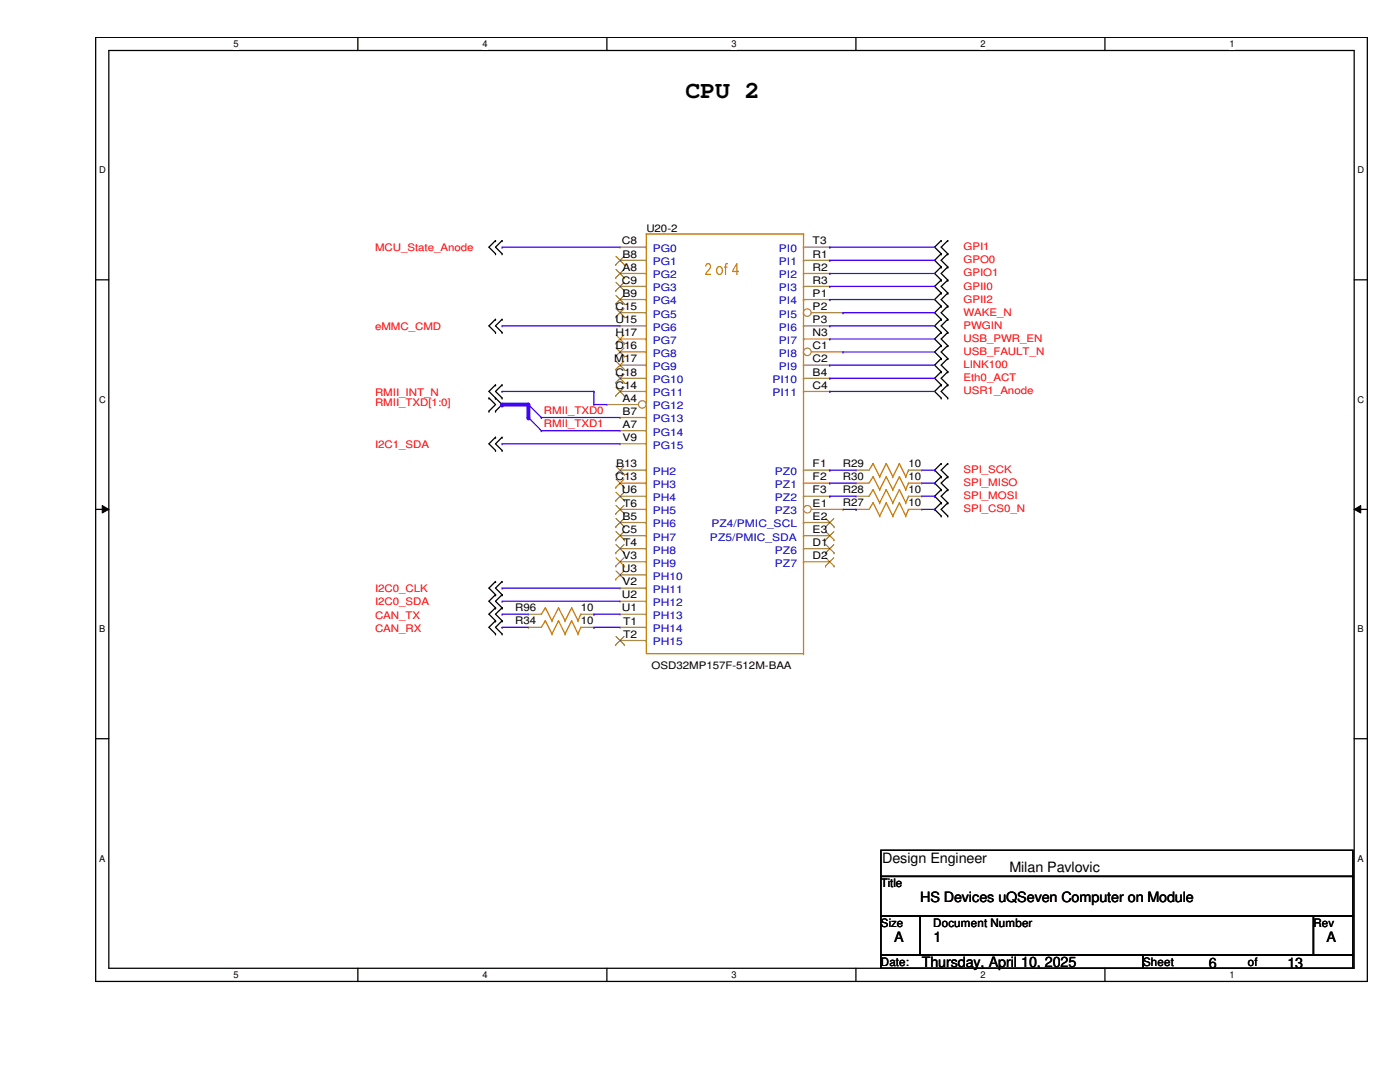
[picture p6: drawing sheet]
<svg xmlns="http://www.w3.org/2000/svg" width="279mm" height="216mm" viewBox="0 0 279 216" stroke-linecap="round" stroke-linejoin="round" font-family="sans-serif">
<path d="M19.1 7.5h253.8v188.3h-253.8zM21.7 10.1h248.6v183.1h-248.6z" fill="none" stroke="#000" stroke-width=".25"/>
<g fill="#fff">
<path d="M46.6 7.7h1v2.1h-1z"/>
<path d="M46.6 193.5h1v2.1h-1z"/>
</g>
<path d="M71.4 7.5v2.6M71.4 193.2v2.6" fill="none" stroke="#000" stroke-width=".25"/>
<g fill="#fff">
<path d="M96.3 7.7h1v2.1h-1z"/>
<path d="M96.3 193.5h1v2.1h-1z"/>
</g>
<path d="M121.1 7.5v2.6M121.1 193.2v2.6" fill="none" stroke="#000" stroke-width=".25"/>
<g fill="#fff">
<path d="M146 7.7h1v2.1h-1z"/>
<path d="M146 193.5h1v2.1h-1z"/>
</g>
<path d="M170.8 7.5v2.6M170.8 193.2v2.6" fill="none" stroke="#000" stroke-width=".25"/>
<g fill="#fff">
<path d="M195.7 7.7h1v2.1h-1z"/>
<path d="M195.7 193.5h1v2.1h-1z"/>
</g>
<path d="M220.5 7.5v2.6M220.5 193.2v2.6" fill="none" stroke="#000" stroke-width=".25"/>
<g fill="#fff">
<path d="M245.4 7.7h1v2.1h-1z"/>
<path d="M245.4 193.5h1v2.1h-1z"/>
<path d="M19.8 32.9h1.3v2.1h-1.3z"/>
<path d="M270.9 32.9h1.3v2.1h-1.3z"/>
<path d="M19.8 78.7h1.3v2.1h-1.3z"/>
<path d="M270.9 78.7h1.3v2.1h-1.3z"/>
</g>
<path d="M19.1 55.8h2.6M270.3 55.8h2.6" fill="none" stroke="#000" stroke-width=".25"/>
<g fill="#fff">
<path d="M19.8 124.5h1.2v2.1h-1.2z"/>
<path d="M270.9 124.5h1.3v2.1h-1.3z"/>
</g>
<path d="M19.1 101.6h2.6M270.3 101.6h2.6" fill="none" stroke="#000" stroke-width=".25"/>
<path d="M20.4 100.9l1.3 .7-1.3 .8zM270.3 101.6l1.3-.7v1.5z" fill="#000"/>
<path d="M20.4 100.9l1.3 .7-1.3 .8zM270.3 101.6l1.3-.7v1.5z" fill="none" stroke="#000" stroke-width=".2"/>
<g fill="#fff">
<path d="M19.8 170.3h1.2v2h-1.2z"/>
<path d="M270.9 170.3h1.3v2h-1.3z"/>
</g>
<g fill="none" stroke="#000" stroke-width=".25">
<path d="M98.9 48h.1M98.9 50.6h.1M98.9 48l-1.3 1.3 1.3 1.3M100.2 48h.1M100.2 50.6h.1M100.2 48l-1.3 1.3 1.3 1.3M187.8 48h.1M187.8 50.6h.1M187.8 53.3h.1M187.8 55.9h.1M187.8 58.5h.1M187.8 48l-1.3 1.3 1.3 1.3"/>
<path d="M187.8 50.6l-1.3 1.3 1.3 1.4M187.8 53.3l-1.3 1.3 1.3 1.3M187.8 55.9l-1.3 1.2 1.3 1.4M187.8 58.5l-1.3 1.3 1.3 1.3M189.1 50.6h.1M189.1 48h.1M189.1 53.3h.1M189.1 55.9h.1M189.1 58.5h.1M189.1 48l-1.3 1.3 1.3 1.3M189.1 50.6l-1.3 1.3 1.3 1.4M189.1 53.3l-1.3 1.3 1.3 1.3"/>
<path d="M189.1 55.9l-1.3 1.2 1.3 1.4M189.1 58.5l-1.3 1.3 1.3 1.3M97.6 79.4h.1M97.6 79.4l1.3 1.3-1.3 1.3M98.9 63.7h.1M98.9 66.3h.1M98.9 76.8h.1M98.9 79.4h.1M98.9 63.7l-1.3 1.3 1.3 1.3M98.9 76.8l-1.3 1.3 2.6 2.6-1.3 1.3M100.2 63.7h.1M100.2 66.3h.1"/>
<path d="M100.2 76.8h.1M100.2 79.4h.1M100.2 63.7l-1.3 1.3 1.3 1.3M100.2 76.8l-1.3 1.3 1.3 1.3M187.8 61.1h.1M187.8 63.7h.1M187.8 66.3h.1M187.8 69h.1M187.8 71.5h.1M187.8 74.2h.1M187.8 76.8h.1M187.8 79.4h.1"/>
<path d="M187.8 61.1l-1.3 1.3 1.3 1.3M187.8 63.7l-1.3 1.3 1.3 1.3M187.8 66.3l-1.3 1.3 1.3 1.4M187.8 69l-1.3 1.2 1.3 1.3M187.8 71.5l-1.3 1.4 1.3 1.3M187.8 74.2l-1.3 1.3 1.3 1.3M187.8 76.8l-1.3 1.3 1.3 1.3M189.1 61.1h.1M189.1 63.7h.1M189.1 66.3h.1M189.1 69h.1M189.1 71.5h.1"/>
<path d="M189.1 74.2h.1M189.1 76.8h.1M189.1 79.4h.1M189.1 61.1l-1.3 1.3 1.3 1.3M189.1 63.7l-1.3 1.3 1.3 1.3M189.1 66.3l-1.3 1.3 1.3 1.4M189.1 69l-1.3 1.2 1.3 1.3M189.1 71.5l-1.3 1.4 1.3 1.3M189.1 74.2l-1.3 1.3 1.3 1.3M189.1 76.8l-1.3 1.3 1.3 1.3M97.6 82h.1M98.9 82h.1"/>
<path d="M98.9 87.2h.1M98.9 89.9h.1M98.9 87.2l-1.3 1.4 1.3 1.3M100.2 87.2h.1M100.2 89.9h.1M100.2 87.2l-1.3 1.4 1.3 1.3M187.8 92.5h.1M187.8 95.1h.1M187.8 97.7h.1M187.8 92.5l-1.3 1.3 1.3 1.3M187.8 95.1l-1.3 1.3 1.3 1.3M187.8 97.7l-1.3 1.3 1.3 1.3"/>
<path d="M189.1 95.1h.1M189.1 92.5h.1M189.1 97.7h.1M189.1 92.5l-1.3 1.3 1.3 1.3M189.1 95.1l-1.3 1.3 1.3 1.3M189.1 97.7l-1.3 1.3 1.3 1.3M98.9 116h.1M98.9 118.7h.1M98.9 116l-1.3 1.3 1.3 1.4M98.9 118.7l-1.3 1.3 1.3 1.3M100.2 116h.1M100.2 118.7h.1"/>
<path d="M100.2 116l-1.3 1.3 1.3 1.4M100.2 118.7l-1.3 1.3 1.3 1.3M187.8 100.3h.1M187.8 103h.1M187.8 100.3l-1.3 1.3 1.3 1.4M189.1 100.3h.1M189.1 103h.1M189.1 100.3l-1.3 1.3 1.3 1.4M98.9 121.3h.1M98.9 123.9h.1M98.9 126.5h.1M98.9 121.3l-1.3 1.3 1.3 1.3"/>
<path d="M98.9 123.9l-1.3 1.3 1.3 1.3M100.2 121.3h.1M100.2 123.9h.1M100.2 126.5h.1M100.2 121.3l-1.3 1.3 1.3 1.3M100.2 123.9l-1.3 1.3 1.3 1.3M19.1 147.4h2.6M270.3 147.4h2.6M175.8 169.7h94.2v5.2h-94.2zM175.8 174.9h94.2v7.9h-94.2zM175.8 182.8h7.8v7.8h-7.8zM175.8 190.6h52.3v2.6h-52.3z"/>
<path d="M183.6 182.8h78.5v7.8h-78.5zM228.1 190.6h41.9v2.6h-41.9zM262.1 182.8h7.9v7.8h-7.9z"/>
</g>
<path d="M105.5 80.7h.1M105.5 83.3h.1M105.5 80.7l2.5 2.6M105.5 83.3l2.5 2.6" fill="none" stroke="#4200ff" stroke-width=".25"/>
<g fill="none" stroke="#cc8006" stroke-width=".25">
<path d="M129 46.7h.1M129 49.3h.1M129 51.9h.1M129 54.6h.1M129 57.1h.1M129 59.8h.1M129 46.7h31.4M129 46.7v83.7h31.4M160.4 46.7h.1M160.4 49.3h.1M160.4 51.9h.1M160.4 54.6h.1"/>
<path d="M160.4 57.1h.1M160.4 59.8h.1M160.4 46.7v83.7M129 75.5h.1M129 78.1h.1M129 62.4h.1M129 65h.1M129 67.6h.1M129 70.2h.1M129 72.9h.1M160.4 75.5h.1M160.4 78.1h.1"/>
<path d="M160.4 62.4h.1M160.4 65h.1M160.4 67.6h.1M160.4 70.2h.1M160.4 72.9h.1M129 80.7h.1M129 83.3h.1M129 85.9h.1M129 88.6h.1M129 93.8h.1M129 96.4h.1M129 99h.1"/>
<path d="M160.4 93.8h.1M160.4 96.4h.1M160.4 99h.1M174.2 95.1h.1M174.2 97.7h.1M174.2 95.1l1.4 2.6M174.2 95.1l-.8 1.3M174.2 97.7l1.4 2.6M174.2 97.7l-.8 1.3M175.6 97.7h.1M176.9 95.1h.1M176.9 97.7h.1"/>
<path d="M176.9 95.1l-1.3 2.6M176.9 95.1l1.3 2.6M176.9 97.7l-1.3 2.6M176.9 97.7l1.3 2.6M178.2 97.7h.1M179.5 95.1h.1M179.5 97.7h.1M179.5 95.1l-1.3 2.6M179.5 95.1l1.3 2.6M179.5 97.7l-1.3 2.6M179.5 97.7l1.3 2.6M180.8 97.7h.1"/>
<path d="M181.3 96.4h.1M181.3 99h.1M181.3 96.4l-.5 1.3M181.3 99l-.5 1.3M129 114.7h.1M129 117.3h.1M129 120h.1M129 101.6h.1M129 104.3h.1M129 106.9h.1M129 109.5h.1M129 112.1h.1"/>
<path d="M160.4 104.3h.1M160.4 101.6h.1M160.4 109.5h.1M160.4 112.1h.1M160.4 106.9h.1M174.2 100.3h.1M174.2 100.3l1.4 2.7M174.2 100.3l-.8 1.3M175.6 100.3h.1M175.6 103h.1M176.9 100.3h.1M176.9 100.3l-1.3 2.7"/>
<path d="M176.9 100.3l1.3 2.7M178.2 100.3h.1M178.2 103h.1M179.5 100.3h.1M179.5 100.3l-1.3 2.7M179.5 100.3l1.3 2.7M180.8 100.3h.1M180.8 103h.1M181.3 101.6h.1M181.3 101.6l-.5 1.4M108.8 121.3h.1M108.8 123.9h.1"/>
<path d="M108.8 121.3l1.4 2.6M108.8 121.3l-.8 1.3M108.8 123.9l1.4 2.6M108.8 123.9l-.8 1.3M110.2 123.9h.1M110.2 126.5h.1M111.5 121.3h.1M111.5 123.9h.1M111.5 121.3l-1.3 2.6M111.5 121.3l1.3 2.6M111.5 123.9l-1.3 2.6M111.5 123.9l1.3 2.6"/>
<path d="M112.8 123.9h.1M112.8 126.5h.1M114.1 121.3h.1M114.1 123.9h.1M114.1 121.3l-1.3 2.6M114.1 121.3l1.3 2.6M114.1 123.9l-1.3 2.6M114.1 123.9l1.3 2.6M115.4 123.9h.1M115.4 126.5h.1M115.9 122.6h.1M115.9 125.2h.1"/>
<path d="M115.9 122.6l-.5 1.3M115.9 125.2l-.5 1.3M129 122.6h.1M129 125.2h.1M129 127.8h.1M160.4 130.4h.1"/>
</g>
<g fill="none" stroke="#a84" stroke-width=".25">
<path d="M123.7 49.3h.1M123.7 51.9h.1M123.7 49.3h5.3M123.7 51.9h5.3M123.7 75.5h.1M123.7 78.1h.1M123.7 75.5h5.3M123.7 78.1h5.3M170.9 96.4h.1M170.9 99h.1M170.9 96.4h2.5M170.9 99h2.5"/>
<path d="M181.3 96.4h2.6M181.3 99h2.6M183.9 96.4h.1M183.9 99h.1M170.9 101.6h.1M170.9 101.6h2.5M181.3 101.6h2.6M183.9 101.6h.1M105.5 122.6h.1M105.5 125.2h.1M105.5 122.6h2.5M105.5 125.2h2.5"/>
<path d="M115.9 122.6h2.6M115.9 125.2h2.6M118.5 122.6h.1M118.5 125.2h.1"/>
</g>
<path d="M122.9 52.8h.1M122.9 51.1l1.7 1.7M124.5 51.1l-1.6 1.7M124.6 52.8h.1M122.9 76.3h.1M122.9 79h.1M122.9 74.7l1.7 1.6M122.9 77.3l1.7 1.7M124.5 74.7l-1.6 1.6M124.5 77.3l-1.6 1.7M124.6 76.3h.1M124.6 79h.1" fill="none" stroke="#804000" stroke-width=".2"/>
<circle cx="128.2" cy="80.7" r=".75" fill="#fff"/>
<g fill="none" stroke="#a84" stroke-width=".25">
<path d="M123.7 54.6h.1M123.7 57.1h.1M123.7 59.8h.1M123.7 54.6h5.3M123.7 57.1h5.3M123.7 59.8h5.3M160.4 54.6h5.2M160.4 57.1h5.2M160.4 59.8h5.2M160.4 49.3h5.2M160.4 51.9h5.2M165.6 49.3h.1"/>
<path d="M165.6 51.9h.1M165.6 54.6h.1M165.6 57.1h.1M165.6 59.8h.1M123.7 62.4h.1M123.7 65h.1M123.7 67.6h.1M123.7 70.2h.1M123.7 72.9h.1M123.7 62.4h5.3M123.7 65h5.3M123.7 67.6h5.3"/>
<path d="M123.7 70.2h5.3M123.7 72.9h5.3M160.4 75.5h5.2M160.4 78.1h5.2M165.6 75.5h.1M165.6 78.1h.1M121.1 80.7h.1M121.1 80.7h6.3M123.7 83.3h.1M123.7 85.9h.1M123.7 88.6h.1M123.7 93.8h.1"/>
<path d="M123.7 96.4h.1M123.7 99h.1M123.7 83.3h5.3M123.7 85.9h5.3M123.7 88.6h5.3M123.7 93.8h5.3M123.7 96.4h5.3M123.7 99h5.3M123.7 114.7h.1M123.7 117.3h.1M123.7 120h.1M123.7 101.6h.1"/>
<path d="M123.7 104.3h.1M123.7 106.9h.1M123.7 109.5h.1M123.7 112.1h.1M123.7 114.7h5.3M123.7 117.3h5.3M123.7 120h5.3M123.7 104.3h5.3M123.7 101.6h5.3M123.7 106.9h5.3M123.7 109.5h5.3M123.7 112.1h5.3"/>
<path d="M160.4 104.3h5.2M165.6 104.3h.1M123.7 122.6h.1M123.7 125.2h.1M123.7 127.8h.1M123.7 122.6h5.3M123.7 125.2h5.3M123.7 127.8h5.3"/>
<circle cx="128.2" cy="80.7" r=".75"/>
</g>
<g fill="none" stroke="#804000" stroke-width=".2">
<path d="M122.9 55.4h.1M122.9 58h.1M122.9 53.8l1.7 1.6M122.9 56.3l1.7 1.7M122.9 59l1.7 1.6M124.5 53.8l-1.6 1.6M124.5 56.3l-1.6 1.7M124.5 59l-1.6 1.6M124.6 55.4h.1M124.6 58h.1M122.9 60.6h.1M122.9 63.2h.1"/>
<path d="M122.9 68.5h.1M122.9 71.1h.1M122.9 73.7h.1M122.9 61.6l1.7 1.6M122.9 66.8l1.7 1.7M122.9 69.4l1.7 1.7M122.9 72.1l1.7 1.6M124.5 61.6l-1.6 1.6M124.5 66.8l-1.6 1.7M124.5 69.4l-1.6 1.7M124.5 72.1l-1.6 1.6M124.6 60.6h.1"/>
<path d="M124.6 63.2h.1M124.6 68.5h.1M124.6 71.1h.1M124.6 73.7h.1M122.9 94.7h.1M122.9 97.2h.1M122.9 99.9h.1M122.9 93l1.7 1.7M122.9 95.6l1.7 1.6M122.9 98.2l1.7 1.7M124.5 93l-1.6 1.7M124.5 95.6l-1.6 1.6"/>
<path d="M124.5 98.2l-1.6 1.7M124.6 94.7h.1M124.6 97.2h.1M124.6 99.9h.1M122.9 115.6h.1M122.9 102.5h.1M122.9 105.1h.1M122.9 107.7h.1M122.9 110.3h.1M122.9 112.9h.1M122.9 113.9l1.7 1.7M122.9 100.8l1.7 1.7"/>
<path d="M122.9 103.5l1.7 1.6M122.9 106.1l1.7 1.6M122.9 108.7l1.7 1.6M122.9 111.3l1.7 1.6M124.5 113.9l-1.6 1.7M124.5 100.8l-1.6 1.7M124.5 103.5l-1.6 1.6M124.5 106.1l-1.6 1.6M124.5 108.7l-1.6 1.6M124.5 111.3l-1.6 1.6M124.6 115.6h.1M124.6 102.5h.1"/>
<path d="M124.6 105.1h.1M124.6 107.7h.1M124.6 110.3h.1M124.6 112.9h.1M164.8 105.1h.1M164.8 103.5l1.7 1.6M166.4 103.5l-1.6 1.6M166.5 105.1h.1M122.9 128.7h.1M122.9 127l1.7 1.7M124.5 127l-1.6 1.7M124.6 128.7h.1"/>
</g>
<circle cx="161.1" cy="62.4" r=".75" fill="#fff"/>
<g fill="none" stroke="#a84" stroke-width=".25">
<path d="M160.4 65h5.2M160.4 67.6h5.2M161.9 62.4h6.3M165.6 65h.1M165.6 67.6h.1M168.2 62.4h.1"/>
<circle cx="161.1" cy="62.4" r=".75"/>
</g>
<circle cx="161.1" cy="70.2" r=".75" fill="#fff"/>
<g fill="none" stroke="#a84" stroke-width=".25">
<path d="M160.4 72.9h5.2M161.9 70.2h6.3M165.6 72.9h.1M168.2 70.2h.1M160.4 93.8h5.2M160.4 96.4h5.2M160.4 99h5.2M165.6 93.8h.1M165.6 96.4h.1M165.6 99h.1"/>
<circle cx="161.1" cy="70.2" r=".75"/>
</g>
<circle cx="161.1" cy="101.6" r=".75" fill="#fff"/>
<g fill="none" stroke="#a84" stroke-width=".25">
<path d="M170.9 93.8h.1M170.9 93.8h2.5M181.3 93.8h2.6M183.9 93.8h.1M160.4 109.5h5.2M160.4 112.1h5.2M160.4 106.9h5.2M161.9 101.6h6.3M165.6 109.5h.1M165.6 112.1h.1M165.6 106.9h.1M168.2 101.6h.1"/>
<circle cx="161.1" cy="101.6" r=".75"/>
</g>
<path d="M164.8 110.3h.1M164.8 112.9h.1M164.8 107.7h.1M164.8 108.7l1.7 1.6M164.8 111.3l1.7 1.6M164.8 106.1l1.7 1.6M166.4 108.7l-1.6 1.6M166.4 111.3l-1.6 1.6M166.4 106.1l-1.6 1.6M166.5 110.3h.1M166.5 112.9h.1M166.5 107.7h.1" fill="none" stroke="#804000" stroke-width=".2"/>
<g fill="none" stroke="#cc8006" stroke-width=".25">
<path d="M174.2 92.5h.1M174.2 92.5l1.4 2.6M174.2 92.5l-.8 1.3M175.6 95.1h.1M176.9 92.5h.1M176.9 92.5l-1.3 2.6M176.9 92.5l1.3 2.6M178.2 95.1h.1M179.5 92.5h.1M179.5 92.5l-1.3 2.6M179.5 92.5l1.3 2.6M180.8 95.1h.1"/>
<path d="M181.3 93.8h.1M181.3 93.8l-.5 1.3"/>
</g>
<g fill="none" stroke="#4200ff" stroke-width=".25">
<path d="M100.2 49.3h.1M100.2 49.3h23.5M165.6 49.3h.1M165.6 51.9h.1M165.6 54.6h.1M165.6 57.1h.1M165.6 59.8h.1M165.6 49.3h20.9M165.6 51.9h20.9M165.6 54.6h20.9M165.6 57.1h20.9M165.6 59.8h20.9"/>
<path d="M100.2 65h.1M100.2 78.1h.1M100.2 65h23.5M100.2 78.1h18.3M118.5 78.1h.1M118.5 78.1v2.6M165.6 65h.1M165.6 67.6h.1M165.6 72.9h.1M165.6 75.5h.1M165.6 78.1h.1M165.6 65h20.9"/>
<path d="M165.6 67.6h20.9M165.6 72.9h20.9M165.6 75.5h20.9M165.6 78.1h20.9M168.2 62.4h.1M168.2 70.2h.1M168.2 62.4h18.3M168.2 70.2h18.3"/>
</g>
<path d="M100.2 80.7h5.3" fill="none" stroke="#00f" stroke-width=".76"/>
<circle cx="100.2" cy="80.7" r=".38" fill="#00f"/>
<path d="M105.5 80.7v2.6" fill="none" stroke="#00f" stroke-width=".76"/>
<circle cx="105.5" cy="83.3" r=".38" fill="#00f"/>
<g fill="none" stroke="#4200ff" stroke-width=".25">
<path d="M100.2 88.6h.1M100.2 88.6h23.5M108 83.3h.1M108 85.9h.1M108 83.3h15.7M108 85.9h15.7M118.5 80.7h.1M118.5 80.7h2.6M165.6 93.8h.1M165.6 96.4h.1M165.6 99h.1M165.6 93.8h5.3"/>
<path d="M165.6 96.4h5.3M165.6 99h5.3M183.9 93.8h2.6M183.9 96.4h2.6M183.9 99h2.6M186.5 99h.1M186.5 96.4h.1M186.5 93.8h.1M100.2 117.3h.1M100.2 120h.1M100.2 117.3h23.5M100.2 120h23.5"/>
<path d="M168.2 101.6h2.7M170.9 101.6h.1M183.9 101.6h2.6M186.5 101.6h.1M100.2 122.6h.1M100.2 125.2h.1M100.2 122.6h5.3M100.2 125.2h5.3M118.5 122.6h.1M118.5 125.2h.1M118.5 122.6h5.2M118.5 125.2h5.2"/>
</g>
<text font-size="5" x="136.8" y="19.5">CPU 2</text>
<text font-size="3.4" fill="#cc8006" x="140.5" y="54.9">2 of 4</text>
<g font-size="2.8">
<text x="176.1" y="172.2">Design Engineer</text>
<text x="201.5" y="174">Milan Pavlovic</text>
<text x="183.6" y="180">HS Devices uQSeven Computer on Module</text>
<text x="178.4" y="187.9">A</text>
<text x="186.3" y="187.9">1</text>
<text x="264.8" y="187.9">A</text>
<text x="183.9" y="192.9">Thursday, April 10, 2025</text>
<text x="241.2" y="193.1">6</text>
<text x="256.9" y="193.1">13</text>
</g>
<g font-size="2.3">
<text x="175.8" y="177">Title</text>
<text x="175.8" y="184.9">Size</text>
<text x="186.3" y="184.9">Document Number</text>
<text x="262.1" y="184.9">Rev</text>
<text x="175.8" y="192.7">Date:</text>
<text x="228.1" y="192.7">Sheet</text>
<text x="249" y="192.7">of</text>
</g>
<g font-size="2.1">
<text x="129" y="46.3">U20-2</text>
<text x="124.1" y="48.8">C8</text>
<text x="124.2" y="51.4">B8</text>
<text x="162.2" y="48.8">T3</text>
<text x="162.2" y="51.4">R1</text>
<text x="124.1" y="56.6">C9</text>
<text x="124.2" y="54">A8</text>
<text x="124.2" y="59.2">B9</text>
<text x="162.2" y="54">R2</text>
<text x="162.2" y="56.6">R3</text>
<text x="162.2" y="59.2">P1</text>
<text x="122.8" y="61.8">C15</text>
<text x="122.8" y="64.5">U15</text>
<text x="162.2" y="61.8">P2</text>
<text x="162.2" y="64.5">P3</text>
<text x="122.8" y="67.1">H17</text>
<text x="122.8" y="69.7">D16</text>
<text x="162.2" y="67.1">N3</text>
<text x="162.2" y="69.7">C1</text>
<text x="122.6" y="72.3">M17</text>
<text x="122.8" y="74.9">C18</text>
<text x="122.8" y="77.6">C14</text>
<text x="162.2" y="74.9">B4</text>
<text x="162.2" y="77.6">C4</text>
<text x="162.2" y="72.3">C2</text>
<text x="124.2" y="80.2">A4</text>
<text x="124.2" y="82.8">B7</text>
<text x="124.2" y="85.4">A7</text>
<text x="124.2" y="88">V9</text>
<text x="122.8" y="95.8">C13</text>
<text x="122.9" y="93.3">B13</text>
<text x="162.2" y="93.3">F1</text>
<text x="162.2" y="95.8">F2</text>
<text x="168.2" y="95.7">R30</text>
<text x="168.2" y="93.1">R29</text>
<text x="181.3" y="95.7">10</text>
<text x="181.3" y="93.1">10</text>
<text x="124.1" y="98.5">U6</text>
<text x="124.4" y="101.1">T6</text>
<text x="162.2" y="98.5">F3</text>
<text x="162.2" y="101.1">E1</text>
<text x="168.2" y="98.3">R28</text>
<text x="168.2" y="100.9">R27</text>
<text x="181.3" y="98.3">10</text>
<text x="181.3" y="100.9">10</text>
<text x="124.1" y="106.3">C5</text>
<text x="124.2" y="103.7">B5</text>
<text x="162.2" y="103.7">E2</text>
<text x="162.2" y="106.3">E3</text>
<text x="124.2" y="111.5">V3</text>
<text x="124.4" y="108.9">T4</text>
<text x="162.2" y="108.9">D1</text>
<text x="162.2" y="111.5">D2</text>
<text x="124.1" y="114.2">U3</text>
<text x="124.1" y="119.4">U2</text>
<text x="124.2" y="116.8">V2</text>
<text x="102.8" y="121.9">R96</text>
<text x="102.8" y="124.5">R34</text>
<text x="115.9" y="121.9">10</text>
<text x="115.9" y="124.5">10</text>
<text x="124.1" y="122">U1</text>
<text x="124.4" y="124.6">T1</text>
<text x="124.4" y="127.3">T2</text>
<text x="130" y="133.4">OSD32MP157F-512M-BAA</text>
</g>
<g font-size="2.1" fill="#f00">
<text x="74.8" y="50.2">MCU_State_Anode</text>
<text x="192.3" y="49.9">GPI1</text>
<text x="192.3" y="52.5">GPO0</text>
<text x="192.3" y="55.2">GPIO1</text>
<text x="192.3" y="57.8">GPII0</text>
<text x="74.8" y="65.9">eMMC_CMD</text>
<text x="192.3" y="60.4">GPII2</text>
<text x="192.3" y="63">WAKE_N</text>
<text x="192.3" y="65.6">PWGIN</text>
<text x="192.3" y="68.2">USB_PWR_EN</text>
<text x="192.3" y="70.9">USB_FAULT_N</text>
<text x="192.3" y="73.4">LINK100</text>
<text x="192.3" y="76.1">Eth0_ACT</text>
<text x="74.8" y="79">RMII_INT_N</text>
<text x="74.8" y="81.1">RMII_TXD[1:0]</text>
<text x="108.5" y="82.6">RMII_TXD0</text>
<text x="192.3" y="78.7">USR1_Anode</text>
<text x="74.8" y="89.4">I2C1_SDA</text>
<text x="108.5" y="85.2">RMII_TXD1</text>
<text x="192.3" y="94.4">SPI_SCK</text>
<text x="192.3" y="97">SPI_MISO</text>
<text x="192.3" y="99.6">SPI_MOSI</text>
<text x="192.3" y="102.2">SPI_CS0_N</text>
<text x="74.8" y="118.2">I2C0_CLK</text>
<text x="74.8" y="120.8">I2C0_SDA</text>
<text x="74.8" y="123.4">CAN_TX</text>
<text x="74.8" y="126">CAN_RX</text>
</g>
<g font-size="2.1" fill="#00c">
<text x="130.3" y="50.3">PG0</text>
<text x="130.3" y="52.9">PG1</text>
<text x="155.4" y="50.3">PI0</text>
<text x="155.4" y="52.9">PI1</text>
<text x="130.3" y="55.5">PG2</text>
<text x="130.3" y="58.1">PG3</text>
<text x="155.4" y="55.5">PI2</text>
<text x="155.4" y="58.1">PI3</text>
<text x="130.3" y="60.7">PG4</text>
<text x="130.3" y="63.4">PG5</text>
<text x="130.3" y="66">PG6</text>
<text x="155.4" y="60.7">PI4</text>
<text x="155.4" y="63.4">PI5</text>
<text x="155.4" y="66">PI6</text>
<text x="130.3" y="68.6">PG7</text>
<text x="130.3" y="71.2">PG8</text>
<text x="155.4" y="68.6">PI7</text>
<text x="155.4" y="71.2">PI8</text>
<text x="130.3" y="76.5">PG10</text>
<text x="130.3" y="73.8">PG9</text>
<text x="154.1" y="76.5">PI10</text>
<text x="155.4" y="73.8">PI9</text>
<text x="130.3" y="79.1">PG11</text>
<text x="130.3" y="81.7">PG12</text>
<text x="154.1" y="79.1">PI11</text>
<text x="130.3" y="84.3">PG13</text>
<text x="130.3" y="86.9">PG14</text>
<text x="130.3" y="89.5">PG15</text>
<text x="130.3" y="94.8">PH2</text>
<text x="154.6" y="94.8">PZ0</text>
<text x="130.3" y="97.4">PH3</text>
<text x="130.3" y="100">PH4</text>
<text x="154.6" y="97.4">PZ1</text>
<text x="154.6" y="100">PZ2</text>
<text x="130.3" y="102.6">PH5</text>
<text x="130.3" y="105.2">PH6</text>
<text x="130.3" y="107.9">PH7</text>
<text x="141.7" y="107.9">PZ5/PMIC_SDA</text>
<text x="142" y="105.2">PZ4/PMIC_SCL</text>
<text x="154.6" y="102.6">PZ3</text>
<text x="130.3" y="110.4">PH8</text>
<text x="130.3" y="113.1">PH9</text>
<text x="154.6" y="110.4">PZ6</text>
<text x="154.6" y="113.1">PZ7</text>
<text x="130.3" y="115.7">PH10</text>
<text x="130.3" y="118.3">PH11</text>
<text x="130.3" y="120.9">PH12</text>
<text x="130.3" y="123.5">PH13</text>
<text x="130.3" y="126.2">PH14</text>
<text x="130.3" y="128.8">PH15</text>
</g>
<g font-size="1.9">
<text x="46.6" y="9.4">5</text>
<text x="96.3" y="9.4">4</text>
<text x="146" y="9.4">3</text>
<text x="195.7" y="9.4">2</text>
<text x="245.4" y="9.4">1</text>
<text x="19.8" y="34.6">D</text>
<text x="270.9" y="34.6">D</text>
<text x="19.8" y="80.3">C</text>
<text x="270.9" y="80.3">C</text>
<text x="19.8" y="126.2">B</text>
<text x="270.9" y="126.2">B</text>
<text x="19.8" y="171.9">A</text>
<text x="270.9" y="171.9">A</text>
<text x="46.6" y="195.2">5</text>
<text x="96.3" y="195.2">4</text>
<text x="146" y="195.2">3</text>
<text x="195.7" y="195.2">2</text>
<text x="245.4" y="195.2">1</text>
</g>
</svg>
